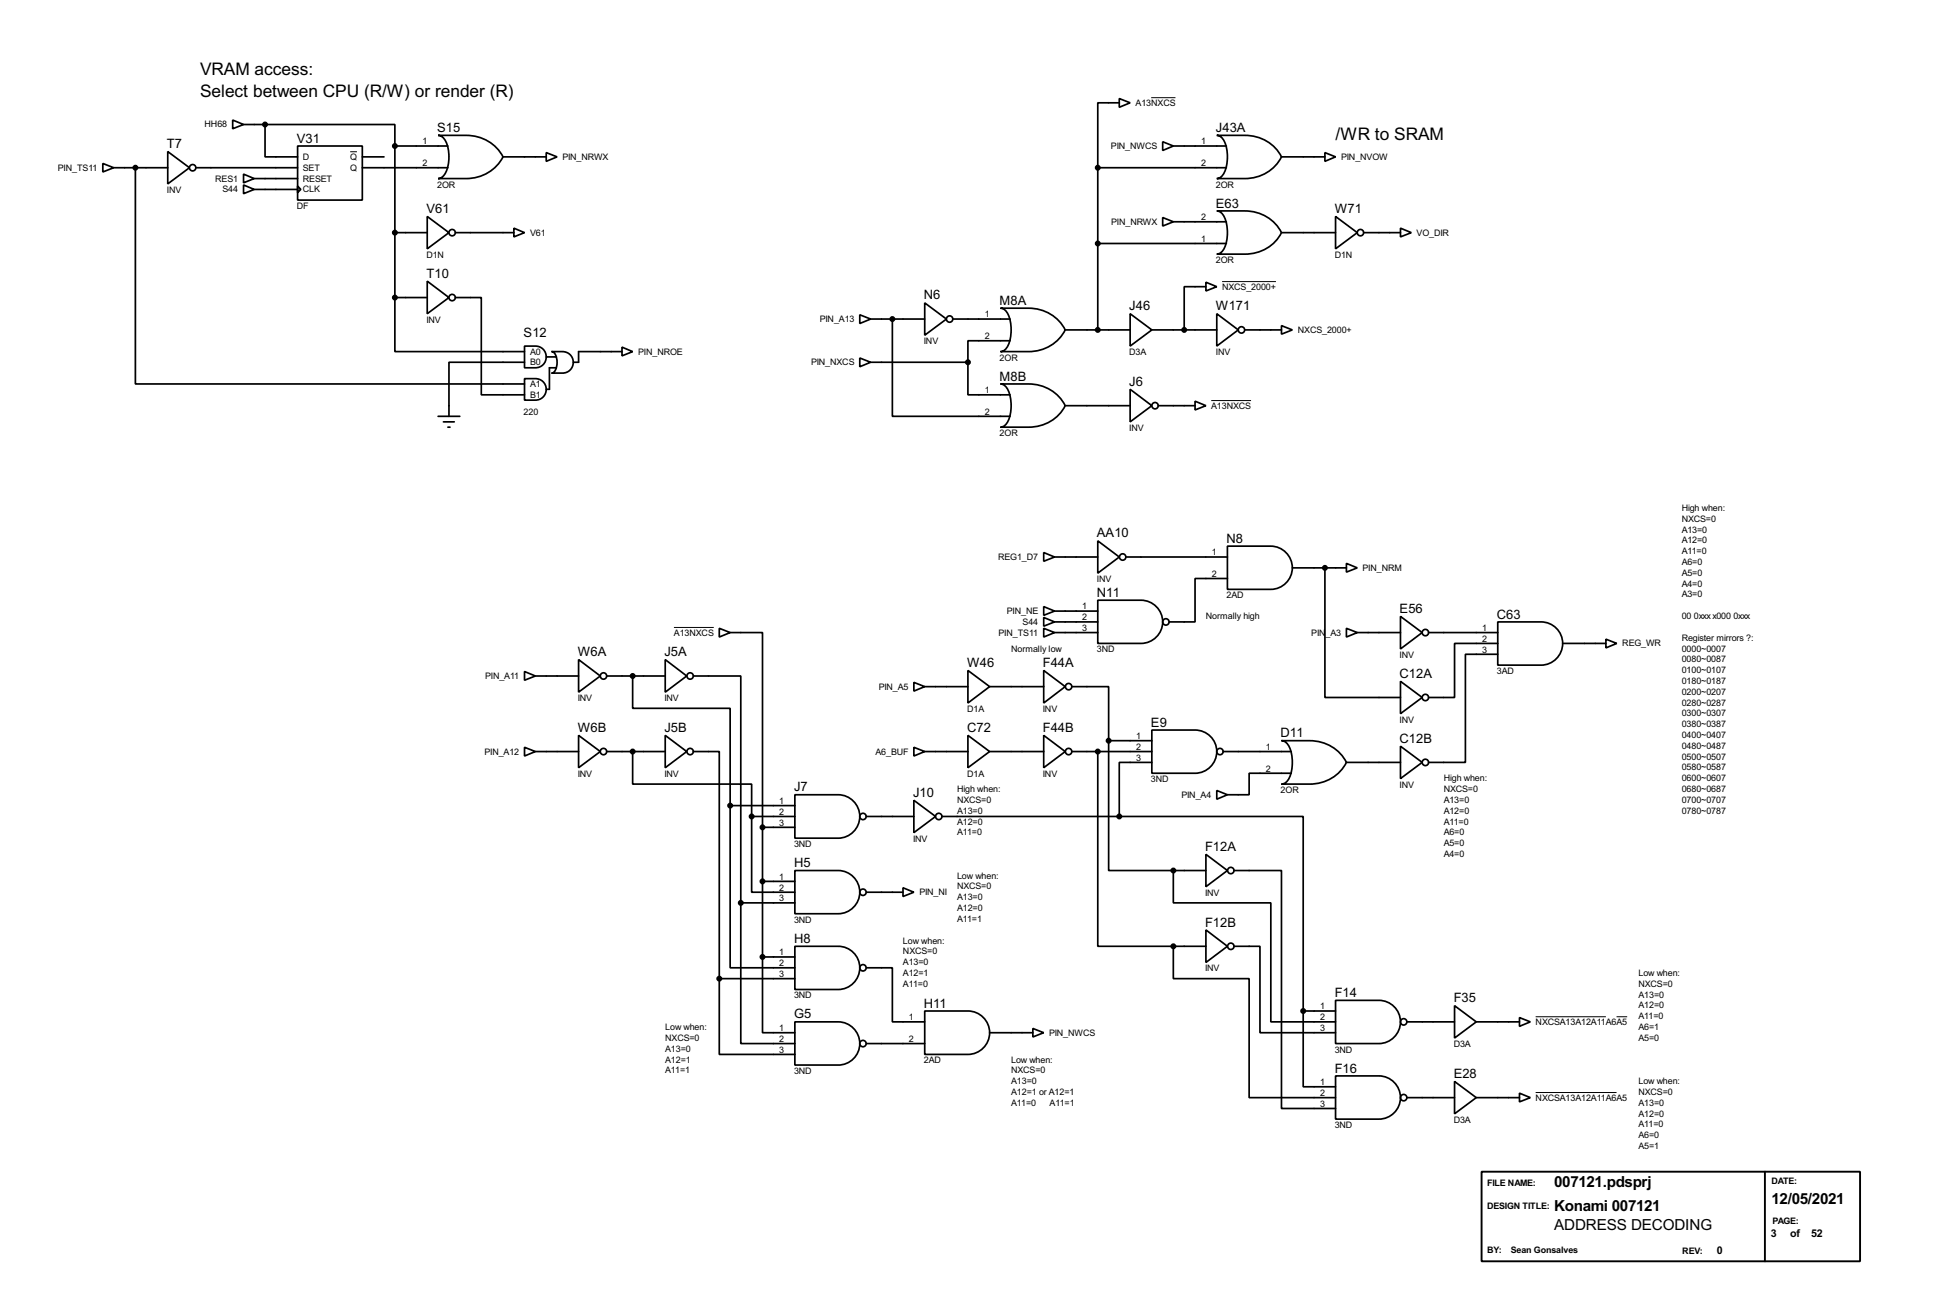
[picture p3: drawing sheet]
<svg xmlns="http://www.w3.org/2000/svg" width="460mm" height="307mm" viewBox="0 0 460 307" stroke-linecap="round" stroke-linejoin="round" font-family="sans-serif">
<g fill="none" stroke="#000" stroke-width=".4">
<path d="M24.2 38.4l2.5 1-2.5 1zM26.7 39.4h12.7M31.8 39.4v50.8h91.4M39.4 35.6l5.1 3.8-5.1 3.8zM46 39.4h23.9M54.7 28.2l2.5 1.1-2.5 1zM57.2 29.3h5.1M62.3 29.3v7.6h7.6M62.3 29.3h30.5v5M69.9 34.3h15.2v12.7h-15.2zM85.1 36.9h5.1M85.1 39.4h20.1"/>
<path d="M92.8 34.3h12.4M92.8 34.3v35.6M102.9 31.8h6.6a9.6 9.6 0 0 1 8.7 5.1 9.6 9.6 0 0 1-8.7 5.1h-6.6a3.2 3.2 0 0 0 2.4-3.2 7.6 7.6 0 0 0-1.4-6.6zM118.2 36.9h10.1M128.3 35.9l2.6 1-2.6 1zM257.9 39.4v38.1M257.9 39.4h30.2M262.9 23.2l2.6 1-2.6 1zM262.9 24.2h-5v15.2M273.1 33.3l2.5 1-2.5 1.1zM275.6 34.3h12.5M285.8 31.8h6.6a9.4 9.4 0 0 1 8.6 5.1 9.5 9.5 0 0 1-8.6 5.1h-6.6a3.2 3.2 0 0 0 2.3-3.2 7.8 7.8 0 0 0-1.3-6.6z"/>
<path d="M301 36.9h10.2M311.2 35.9l2.5 1-2.5 1zM57.2 43.5l2.5 1-2.5 1zM57.2 40.9l2.5 1.1-2.5 1zM59.7 44.5h10.2M59.7 42h10.2M69.9 43.7l.8 .8-.8 .8zM92.8 54.7h7.6M100.4 50.9l5.1 3.8-5.1 3.8zM107 54.7h13.7M120.7 53.6l2.5 1.1-2.5 1zM257.9 57.2h30.2"/>
<path d="M273.1 51.1l2.5 1-2.5 1zM275.6 52.1h12.5M285.8 49.6h6.6a9.5 9.5 0 0 1 8.6 5.1 9.4 9.4 0 0 1-8.6 5h-6.6a3.1 3.1 0 0 0 2.3-3.1 7.9 7.9 0 0 0-1.3-6.6zM301 54.7h12.7M313.7 50.9l5.1 3.8-5.1 3.8zM320.3 54.7h8.7M329 53.6l2.5 1.1-2.5 1zM92.8 69.9v12.7h30.4M92.8 69.9h7.6M100.4 66.1l5.1 3.8-5.1 3.8zM107 69.9h6.1v22.9h10.1M202 74l2.5 1-2.5 1z"/>
<path d="M204.5 75h12.7M209.6 75v22.8h27.7M217.2 71.2l5.1 3.8-5.1 3.8zM223.8 75h13.5M235 72.4h6.6a9.5 9.5 0 0 1 8.6 5.1 9.5 9.5 0 0 1-8.6 5.1h-6.6a3.2 3.2 0 0 0 2.3-3.1 7.9 7.9 0 0 0-1.3-6.7zM250.2 77.5h15.3M265.5 73.7l5.1 3.8-5.1 3.8zM270.6 77.5h15.2M283.3 66.3l2.5 1.1-2.5 1zM283.3 67.4h-5.1v10.1M285.8 73.7l5.1 3.8-5.1 3.8zM292.4 77.5h8.6"/>
<path d="M301 76.5l2.6 1-2.6 1zM102.9 97.8h5.1M104.2 99.1h2.5M123.2 81.3a5.1 5.1 0 0 1 4.2 .5 2.56 2.56 0 0 1 .8 2.9 2.56 2.56 0 0 1-2.4 1.7h-2.6zM123.2 89a5.2 5.2 0 0 1 4.2 .5 2.54 2.54 0 0 1 .8 2.8 2.54 2.54 0 0 1-2.4 1.7h-2.6zM123.2 85.1h-17.7v12.7M128.3 83.9h2.3M129.6 82.6a5.2 5.2 0 0 1 4.1 .5 2.54 2.54 0 0 1 .8 2.9 2.54 2.54 0 0 1-2.4 1.7h-2.5a2.21 2.21 0 0 0 1.3-2.6 2.18 2.18 0 0 0-1.3-2.5zM130.6 86.4h-1.5v5.1h-.8M146.1 81.6l2.5 1-2.5 1zM146.1 82.6h-10.2v2.5h-1.2M202 84.1l2.5 1-2.5 1.1z"/>
<path d="M204.5 85.1h22.9M227.4 85.1v7.7h9.9M235 90.2h6.6a9.5 9.5 0 0 1 8.6 5.1 9.4 9.4 0 0 1-8.6 5.1h-6.6a3.2 3.2 0 0 0 2.3-3.2 7.9 7.9 0 0 0-1.3-6.6zM237.3 80.1h-9.9v5M250.2 95.3h15.3M265.5 91.5l5.1 3.8-5.1 3.8zM272.1 95.3h8.6M280.7 94.3l2.6 1-2.6 1zM105.2 100.4h.5M245.2 129.8l2.5 1.1-2.5 1zM247.7 130.9h10.2M257.9 127.1l5 3.8-5 3.8z"/>
<path d="M264.5 130.9h23.8M288.3 128.3h10.2a5.1 5.1 0 0 1 5.1 5.1 5.1 5.1 0 0 1-5.1 5.1h-10.2zM288.3 135.9h-7.6v10.2h-6.1M303.6 133.4h12.7M311.2 133.4v30.5h17.8M316.3 132.4l2.5 1-2.5 1zM123.2 157.8l2.6 1-2.6 1zM125.8 158.8h10.1M135.9 155l5.1 3.8-5.1 3.8zM142.5 158.8h13.8M148.6 158.8v7.6h22.9v22.9M156.3 155l5 3.8-5 3.8z"/>
<path d="M162.9 158.8h11.1v53.3M169 147.6l2.5 1-2.5 1.1zM171.5 148.6h7.6v45.8M227.4 157.5l5.1 3.8-5.1 3.9zM245.2 157.5l5 3.8-5 3.9zM245.2 142.5l2.5 1.1-2.5 1zM245.2 145.1l2.5 1-2.5 1zM245.2 147.6l2.5 1-2.5 1.1zM247.7 148.6h10.2M247.7 143.6h10.2M247.7 146.1h10.2M257.9 141h10.1a5.1 5.1 0 0 1 5.1 5.1 5.1 5.1 0 0 1-5.1 5.1h-10.1z"/>
<path d="M316.3 147.6l2.5 1-2.5 1.1zM318.8 148.6h10.2M329 144.8l5.1 3.8-5.1 3.9zM335.6 148.6h16.2M351.8 146.1h10.2a5.1 5.1 0 0 1 5.1 5.1 5.1 5.1 0 0 1-5.1 5.1h-10.2zM351.8 151.2h-10.1v12.7h-6.1M351.8 153.7h-7.6v25.4h-8.6M367.1 151.2h10.1M377.2 150.2l2.6 1-2.6 1zM123.2 175.6l2.6 1-2.6 1zM125.8 176.6h10.1M135.9 172.8l5.1 3.8-5.1 3.8z"/>
<path d="M142.5 176.6h13.8M148.6 176.6v7.6h28v7.6M156.3 172.8l5 3.8-5 3.8zM162.9 176.6h6.1v53.3M214.7 175.6l2.5 1-2.5 1zM214.7 160.3l2.5 1-2.5 1.1zM217.2 176.6h10.2M217.2 161.3h10.2M227.4 172.8l5.1 3.8-5.1 3.8zM232.5 176.6h12.7M232.5 161.3h12.7M245.2 172.8l5 3.8-5 3.8z"/>
<path d="M251.8 161.3h8.6v12.7M251.8 176.6h18.8M257.9 176.6v45.7h17.7M260.4 174v30.5h15.2M260.4 174h10.2M270.6 171.5h10.1a5.1 5.1 0 0 1 5.1 5.1 5.1 5.1 0 0 1-5.1 5.1h-10.1zM270.6 179.1h-7.7v12.7M287.3 176.6h16M301 174h6.6a9.5 9.5 0 0 1 8.7 5.1 9.5 9.5 0 0 1-8.7 5.1h-6.6a3.2 3.2 0 0 0 2.4-3.1 7.8 7.8 0 0 0-1.3-6.7zM316.3 179.1h12.7M329 160.1l5.1 3.8-5.1 3.8zM329 175.3l5.1 3.8-5.1 3.8z"/>
<path d="M171.5 189.3v38.1h15.2M171.5 189.3h15.2M176.6 191.8v17.8h10.1M176.6 191.8h10.1M179.1 194.4h7.6M179.1 194.4v30.4M186.7 186.7h10.2a5.1 5.1 0 0 1 5.1 5.1 5.1 5.1 0 0 1-5.1 5.1h-10.2zM203.5 191.8h11.2M214.7 188l5.1 3.8-5.1 3.8zM221.3 191.8h41.6M262.9 191.8h43.2v45.7M285.8 185.7l2.5 1-2.5 1.1z"/>
<path d="M303.3 181.7h-9.9v5h-5.1M174 212.1v33.1h12.7M174 212.1h12.7M179.1 207.1h7.6M186.7 204.5h10.2a5.1 5.1 0 0 1 5.1 5.1 5.1 5.1 0 0 1-5.1 5.1h-10.2zM203.5 209.6h8.6M212.1 208.6l2.6 1-2.6 1zM275.6 204.5v7.6h22.9v28h15.2M275.6 204.5h7.7M283.3 200.7l5 3.8-5 3.8zM283.3 218.5l5 3.8-5 3.8zM289.9 204.5h11.1v55.9h12.7"/>
<path d="M169 229.9v17.8h17.7M169 229.9h17.7M179.1 224.8v17.8h7.6M179.1 224.8h7.6M186.7 222.3h10.2a5.1 5.1 0 0 1 5.1 5.1 5.1 5.1 0 0 1-5.1 5.1h-10.2zM203.5 227.4h6.1v12.7h7.6M217.2 237.5h10.2a5.1 5.1 0 0 1 5.1 5.1 5.1 5.1 0 0 1-5.1 5.1h-10.2zM275.6 222.3v7.6h17.8v28h20.3M275.6 222.3h7.7M289.9 222.3h6.1v20.3h17.7M306.1 237.5v17.8h7.6M306.1 237.5h7.6"/>
<path d="M313.7 235h10.2a5.1 5.1 0 0 1 5.1 5.1 5.1 5.1 0 0 1-5.1 5.1h-10.2zM341.7 236.3l5.1 3.8-5.1 3.8zM356.9 239.1l2.6 1-2.6 1zM186.7 240.1h10.2a5.1 5.1 0 0 1 5.1 5 5.1 5.1 0 0 1-5.1 5.1h-10.2zM203.5 245.2h13.7M232.5 242.6h10.1M242.6 241.6l2.6 1-2.6 1zM313.7 252.8h10.2a5.1 5.1 0 0 1 5.1 5 5.1 5.1 0 0 1-5.1 5.1h-10.2zM330.5 240.1h11.2M330.5 257.9h11.2M341.7 254.1l5.1 3.8-5.1 3.8zM346.8 240.1h10.1"/>
<path d="M346.8 257.9h10.1M356.9 256.8l2.6 1.1-2.6 1z"/>
<circle cx="45.2" cy="39.4" r=".75"/>
<circle cx="106.2" cy="54.7" r=".75"/>
<circle cx="319.5" cy="54.7" r=".75"/>
<circle cx="106.2" cy="69.9" r=".75"/>
<circle cx="223" cy="75" r=".75"/>
<circle cx="291.6" cy="77.5" r=".75"/>
<circle cx="271.3" cy="95.3" r=".75"/>
<circle cx="263.7" cy="130.9" r=".75"/>
<circle cx="141.7" cy="158.8" r=".75"/>
<circle cx="162.1" cy="158.8" r=".75"/>
<circle cx="273.8" cy="146.1" r=".75"/>
<circle cx="334.8" cy="148.6" r=".75"/>
<circle cx="141.7" cy="176.6" r=".75"/>
<circle cx="162.1" cy="176.6" r=".75"/>
<circle cx="251" cy="176.6" r=".75"/>
<circle cx="251" cy="161.3" r=".75"/>
<circle cx="286.5" cy="176.6" r=".75"/>
<circle cx="334.8" cy="179.1" r=".75"/>
<circle cx="334.8" cy="163.9" r=".75"/>
<circle cx="202.7" cy="191.8" r=".75"/>
<circle cx="220.5" cy="191.8" r=".75"/>
<circle cx="202.7" cy="209.6" r=".75"/>
<circle cx="289.1" cy="204.5" r=".75"/>
<circle cx="202.7" cy="227.4" r=".75"/>
<circle cx="289.1" cy="222.3" r=".75"/>
<circle cx="202.7" cy="245.2" r=".75"/>
<circle cx="329.7" cy="240.1" r=".75"/>
<circle cx="329.7" cy="257.9" r=".75"/>
</g>
<path d="M348 275.3h88.9v21h-88.9zM414.6 275.3v21" fill="none" stroke="#000" stroke-width=".45"/>
<g fill="#000" stroke="#000" stroke-width=".4">
<circle cx="31.8" cy="39.4" r=".5"/>
<circle cx="62.2" cy="29.3" r=".5"/>
<circle cx="92.7" cy="34.3" r=".5"/>
<circle cx="257.8" cy="39.4" r=".5"/>
<circle cx="92.7" cy="54.7" r=".5"/>
<circle cx="257.8" cy="57.2" r=".5"/>
<circle cx="92.7" cy="69.9" r=".5"/>
<circle cx="209.6" cy="75" r=".5"/>
<circle cx="257.8" cy="77.5" r=".5"/>
<circle cx="278.1" cy="77.5" r=".5"/>
<circle cx="227.3" cy="85.1" r=".5"/>
<circle cx="311.2" cy="133.4" r=".5"/>
<circle cx="148.6" cy="158.8" r=".5"/>
<circle cx="148.6" cy="176.6" r=".5"/>
<circle cx="257.8" cy="176.6" r=".5"/>
<circle cx="260.4" cy="174" r=".5"/>
<circle cx="171.5" cy="189.3" r=".5"/>
<circle cx="176.5" cy="191.8" r=".5"/>
<circle cx="179.1" cy="194.4" r=".5"/>
<circle cx="262.9" cy="191.8" r=".5"/>
<circle cx="174" cy="212.1" r=".5"/>
<circle cx="179.1" cy="207.1" r=".5"/>
<circle cx="275.6" cy="204.5" r=".5"/>
<circle cx="168.9" cy="229.9" r=".5"/>
<circle cx="179.1" cy="224.8" r=".5"/>
<circle cx="275.6" cy="222.3" r=".5"/>
<circle cx="306.1" cy="237.5" r=".5"/>
</g>
<path d="M82.3 35.7h1.6M270.4 23h5.7M287.1 66.2h12.6M284.5 94.1h9.4M158.3 147.4h9.4M360.7 238.9h16.5M379.7 238.9h2.5M360.7 256.7h19" fill="none" stroke="#000" stroke-width=".23"/>
<g font-size="4.6">
<text x="47" y="17.6">VRAM access:</text>
<text x="47" y="22.7">Select between CPU (R/W) or render (R)</text>
<text x="313.7" y="32.9">/WR to SRAM</text>
</g>
<g font-size="4">
<text x="365.1" y="278.8">007121.pdsprj</text>
<text x="365.1" y="284.6">Konami 007121</text>
<text x="416.1" y="282.9">12/05/2021</text>
<text x="365.1" y="289">ADDRESS DECODING</text>
</g>
<g font-size="3.4">
<text x="39.2" y="34.8">T7</text>
<text x="69.7" y="33.5">V31</text>
<text x="102.7" y="31">S15</text>
<text x="285.6" y="31">J43A</text>
<text x="100.2" y="50.1">V61</text>
<text x="285.6" y="48.7">E63</text>
<text x="313.5" y="50.1">W71</text>
<text x="100.2" y="65.3">T10</text>
<text x="217" y="70.4">N6</text>
<text x="234.8" y="71.6">M8A</text>
<text x="265.3" y="72.9">J46</text>
<text x="285.6" y="72.9">W171</text>
<text x="123" y="79.3">S12</text>
<text x="234.8" y="89.4">M8B</text>
<text x="265.3" y="90.7">J6</text>
<text x="257.7" y="126.3">AA10</text>
<text x="288.1" y="127.5">N8</text>
<text x="257.7" y="140.2">N11</text>
<text x="328.8" y="144">E56</text>
<text x="351.6" y="145.3">C63</text>
<text x="135.7" y="154.2">W6A</text>
<text x="156.1" y="154.2">J5A</text>
<text x="227.2" y="156.7">W46</text>
<text x="245" y="156.7">F44A</text>
<text x="328.8" y="159.3">C12A</text>
<text x="135.7" y="172">W6B</text>
<text x="156.1" y="172">J5B</text>
<text x="227.2" y="172">C72</text>
<text x="245" y="172">F44B</text>
<text x="270.4" y="170.7">E9</text>
<text x="300.8" y="173.2">D11</text>
<text x="328.8" y="174.5">C12B</text>
<text x="186.5" y="185.9">J7</text>
<text x="214.5" y="187.2">J10</text>
<text x="186.5" y="203.7">H5</text>
<text x="283.1" y="199.9">F12A</text>
<text x="186.5" y="221.5">H8</text>
<text x="283.1" y="217.7">F12B</text>
<text x="186.5" y="239.3">G5</text>
<text x="217" y="236.7">H11</text>
<text x="313.5" y="234.2">F14</text>
<text x="341.5" y="235.5">F35</text>
<text x="313.5" y="252">F16</text>
<text x="341.5" y="253.3">E28</text>
</g>
<g font-size="2.8">
<text x="416" y="290.6">3</text>
<text x="420.5" y="290.6">of</text>
<text x="425.4" y="290.6">52</text>
<text x="403.3" y="294.7">0</text>
</g>
<g font-size="2.4">
<text x="48.1" y="30">HH68</text>
<text x="266.8" y="24.8">A13NXCS</text>
<text x="99.2" y="33.9">1</text>
<text x="261" y="35">PIN_NWCS</text>
<text x="282.1" y="33.9">1</text>
<text x="13.6" y="40.1">PIN_TS11</text>
<text x="71.2" y="40.1">SET</text>
<text x="71.2" y="37.5">D</text>
<text x="82.3" y="37.5">Q</text>
<text x="82.3" y="40.1">Q</text>
<text x="99.2" y="39">2</text>
<text x="132.1" y="37.5">PIN_NRWX</text>
<text x="282.1" y="39">2</text>
<text x="315" y="37.5">PIN_NVOW</text>
<text x="39.2" y="45.3">INV</text>
<text x="50.6" y="42.7">RES1</text>
<text x="52.3" y="45.2">S44</text>
<text x="71.2" y="42.7">RESET</text>
<text x="71.2" y="45.2">CLK</text>
<text x="102.7" y="44.1">2OR</text>
<text x="285.6" y="44.1">2OR</text>
<text x="69.7" y="49.1">DF</text>
<text x="261" y="52.8">PIN_NRWX</text>
<text x="282.1" y="51.7">2</text>
<text x="124.5" y="55.4">V61</text>
<text x="282.1" y="56.8">1</text>
<text x="332.8" y="55.4">VO_DIR</text>
<text x="100.2" y="60.6">D1N</text>
<text x="285.6" y="61.8">2OR</text>
<text x="313.5" y="60.6">D1N</text>
<text x="287.1" y="68.1">NXCS_2000+</text>
<text x="100.2" y="75.8">INV</text>
<text x="192.6" y="75.6">PIN_A13</text>
<text x="231.3" y="74.6">1</text>
<text x="124.5" y="83.3">A0</text>
<text x="149.9" y="83.3">PIN_NROE</text>
<text x="217" y="80.8">INV</text>
<text x="231.3" y="79.7">2</text>
<text x="265.3" y="83.4">D3A</text>
<text x="285.6" y="83.4">INV</text>
<text x="304.9" y="78.2">NXCS_2000+</text>
<text x="124.5" y="85.8">B0</text>
<text x="190.5" y="85.8">PIN_NXCS</text>
<text x="234.8" y="84.7">2OR</text>
<text x="124.5" y="90.9">A1</text>
<text x="124.5" y="93.5">B1</text>
<text x="231.3" y="92.4">1</text>
<text x="284.5" y="96">A13NXCS</text>
<text x="123" y="97.4">220</text>
<text x="231.3" y="97.4">2</text>
<text x="265.3" y="101.2">INV</text>
<text x="234.8" y="102.4">2OR</text>
<text x="395" y="120">High when:</text>
<text x="395" y="122.6">NXCS=0</text>
<text x="395" y="125.1">A13=0</text>
<text x="234.5" y="131.6">REG1_D7</text>
<text x="284.7" y="130.5">1</text>
<text x="395" y="127.7">A12=0</text>
<text x="395" y="130.2">A11=0</text>
<text x="257.7" y="136.8">INV</text>
<text x="284.7" y="135.5">2</text>
<text x="320.1" y="134.1">PIN_NRM</text>
<text x="395" y="132.8">A6=0</text>
<text x="395" y="135.3">A5=0</text>
<text x="395" y="137.8">A4=0</text>
<text x="254.2" y="143.2">1</text>
<text x="288.1" y="140.6">2AD</text>
<text x="395" y="140.4">A3=0</text>
<text x="158.3" y="149.3">A13NXCS</text>
<text x="234.6" y="149.3">PIN_TS11</text>
<text x="236.5" y="144.3">PIN_NE</text>
<text x="240.2" y="146.8">S44</text>
<text x="254.2" y="145.7">2</text>
<text x="254.2" y="148.2">3</text>
<text x="283.3" y="145.5">Normally high</text>
<text x="308" y="149.3">PIN</text>
<text x="311.4" y="149.3">_A3</text>
<text x="348.2" y="148.2">1</text>
<text x="395" y="145.5">00</text>
<text x="397.9" y="145.5">0xxx x000</text>
<text x="407.2" y="145.5">0xxx</text>
<text x="237.5" y="153.1">Normally low</text>
<text x="257.7" y="153.3">3ND</text>
<text x="328.8" y="154.6">INV</text>
<text x="348.2" y="150.8">2</text>
<text x="348.2" y="153.3">3</text>
<text x="381.1" y="151.9">REG_WR</text>
<text x="395" y="150.5">Register mirrors ?:</text>
<text x="395" y="153.1">0000~0007</text>
<text x="395" y="155.6">0080~0087</text>
<text x="114" y="159.5">PIN_A11</text>
<text x="351.6" y="158.4">3AD</text>
<text x="395" y="158.2">0100~0107</text>
<text x="395" y="160.7">0180~0187</text>
<text x="135.7" y="164.7">INV</text>
<text x="156.1" y="164.7">INV</text>
<text x="206.4" y="162">PIN_A5</text>
<text x="227.2" y="167.3">D1A</text>
<text x="245" y="167.3">INV</text>
<text x="395" y="163.2">0200~0207</text>
<text x="395" y="165.8">0280~0287</text>
<text x="266.9" y="173.6">1</text>
<text x="328.8" y="169.8">INV</text>
<text x="395" y="168.3">0300~0307</text>
<text x="395" y="170.9">0380~0387</text>
<text x="395" y="173.4">0400~0407</text>
<text x="113.8" y="177.3">PIN_A12</text>
<text x="205.7" y="177.3">A6_BUF</text>
<text x="266.9" y="176.2">2</text>
<text x="266.9" y="178.7">3</text>
<text x="297.4" y="176.2">1</text>
<text x="395" y="175.9">0480~0487</text>
<text x="395" y="178.5">0500~0507</text>
<text x="135.7" y="182.5">INV</text>
<text x="156.1" y="182.5">INV</text>
<text x="227.2" y="182.5">D1A</text>
<text x="245" y="182.5">INV</text>
<text x="270.4" y="183.8">3ND</text>
<text x="297.4" y="181.3">2</text>
<text x="328.8" y="185">INV</text>
<text x="339.1" y="183.6">High when:</text>
<text x="395" y="181">0580~0587</text>
<text x="395" y="183.6">0600~0607</text>
<text x="183.1" y="188.9">1</text>
<text x="183.1" y="191.4">2</text>
<text x="224.8" y="186.1">High when:</text>
<text x="224.8" y="188.6">NXCS=0</text>
<text x="224.8" y="191.2">A13=0</text>
<text x="277.5" y="187.4">PIN_A4</text>
<text x="300.8" y="186.3">2OR</text>
<text x="339.1" y="186.1">NXCS=0</text>
<text x="339.1" y="188.6">A13=0</text>
<text x="339.1" y="191.2">A12=0</text>
<text x="395" y="186.1">0680~0687</text>
<text x="395" y="188.6">0700~0707</text>
<text x="395" y="191.2">0780~0787</text>
<text x="183.1" y="194">3</text>
<text x="214.5" y="197.7">INV</text>
<text x="224.8" y="193.7">A12=0</text>
<text x="224.8" y="196.3">A11=0</text>
<text x="339.1" y="193.7">A11=0</text>
<text x="339.1" y="196.3">A6=0</text>
<text x="186.5" y="199">3ND</text>
<text x="339.1" y="198.8">A5=0</text>
<text x="339.1" y="201.3">A4=0</text>
<text x="183.1" y="206.7">1</text>
<text x="183.1" y="209.2">2</text>
<text x="224.8" y="206.4">Low when:</text>
<text x="224.8" y="209">NXCS=0</text>
<text x="183.1" y="211.7">3</text>
<text x="216" y="210.3">PIN_NI</text>
<text x="224.8" y="211.5">A13=0</text>
<text x="224.8" y="214">A12=0</text>
<text x="283.1" y="210.4">INV</text>
<text x="186.5" y="216.8">3ND</text>
<text x="212.1" y="221.7">Low when:</text>
<text x="224.8" y="216.6">A11=1</text>
<text x="183.1" y="224.4">1</text>
<text x="183.1" y="227">2</text>
<text x="212.1" y="224.2">NXCS=0</text>
<text x="212.1" y="226.7">A13=0</text>
<text x="183.1" y="229.5">3</text>
<text x="212.1" y="229.3">A12=1</text>
<text x="212.1" y="231.8">A11=0</text>
<text x="283.1" y="228.2">INV</text>
<text x="384.9" y="229.3">Low when:</text>
<text x="384.9" y="231.8">NXCS=0</text>
<text x="186.5" y="234.6">3ND</text>
<text x="213.5" y="239.7">1</text>
<text x="310.1" y="237.1">1</text>
<text x="310.1" y="239.7">2</text>
<text x="384.9" y="234.4">A13=0</text>
<text x="384.9" y="236.9">A12=0</text>
<text x="384.9" y="239.4">A11=0</text>
<text x="156.3" y="242">Low when:</text>
<text x="156.3" y="244.5">NXCS=0</text>
<text x="183.1" y="242.2">1</text>
<text x="183.1" y="244.8">2</text>
<text x="213.5" y="244.8">2</text>
<text x="246.4" y="243.3">PIN_NWCS</text>
<text x="310.1" y="242.2">3</text>
<text x="341.5" y="246">D3A</text>
<text x="360.7" y="240.8">NXCSA13A12A11A6A5</text>
<text x="384.9" y="242">A6=1</text>
<text x="384.9" y="244.5">A5=0</text>
<text x="156.3" y="247.1">A13=0</text>
<text x="156.3" y="249.6">A12=1</text>
<text x="183.1" y="247.3">3</text>
<text x="217" y="249.8">2AD</text>
<text x="237.5" y="249.6">Low when:</text>
<text x="313.5" y="247.3">3ND</text>
<text x="156.3" y="252.1">A11=1</text>
<text x="186.5" y="252.3">3ND</text>
<text x="237.5" y="252.1">NXCS=0</text>
<text x="237.5" y="254.7">A13=0</text>
<text x="237.5" y="257.2">A12=1 or A12=1</text>
<text x="310.1" y="254.9">1</text>
<text x="310.1" y="257.5">2</text>
<text x="384.9" y="254.7">Low when:</text>
<text x="384.9" y="257.2">NXCS=0</text>
<text x="237.5" y="259.8">A11=0</text>
<text x="246.6" y="259.8">A11=1</text>
<text x="310.1" y="260">3</text>
<text x="341.5" y="263.8">D3A</text>
<text x="360.7" y="258.6">NXCSA13A12A11A6A5</text>
<text x="384.9" y="259.8">A13=0</text>
<text x="384.9" y="262.3">A12=0</text>
<text x="313.5" y="265">3ND</text>
<text x="384.9" y="264.8">A11=0</text>
<text x="384.9" y="267.4">A6=0</text>
<text x="384.9" y="269.9">A5=1</text>
<text x="349.3" y="278.7">FILE NAME:</text>
<text x="416.1" y="278.2">DATE:</text>
<text x="349.3" y="284.1">DESIGN TITLE:</text>
<text x="416.4" y="287.6">PAGE:</text>
<text x="349.3" y="294.4">BY:</text>
<text x="354.9" y="294.4">Sean Gonsalves</text>
<text x="395.2" y="294.5">REV:</text>
</g>
</svg>
